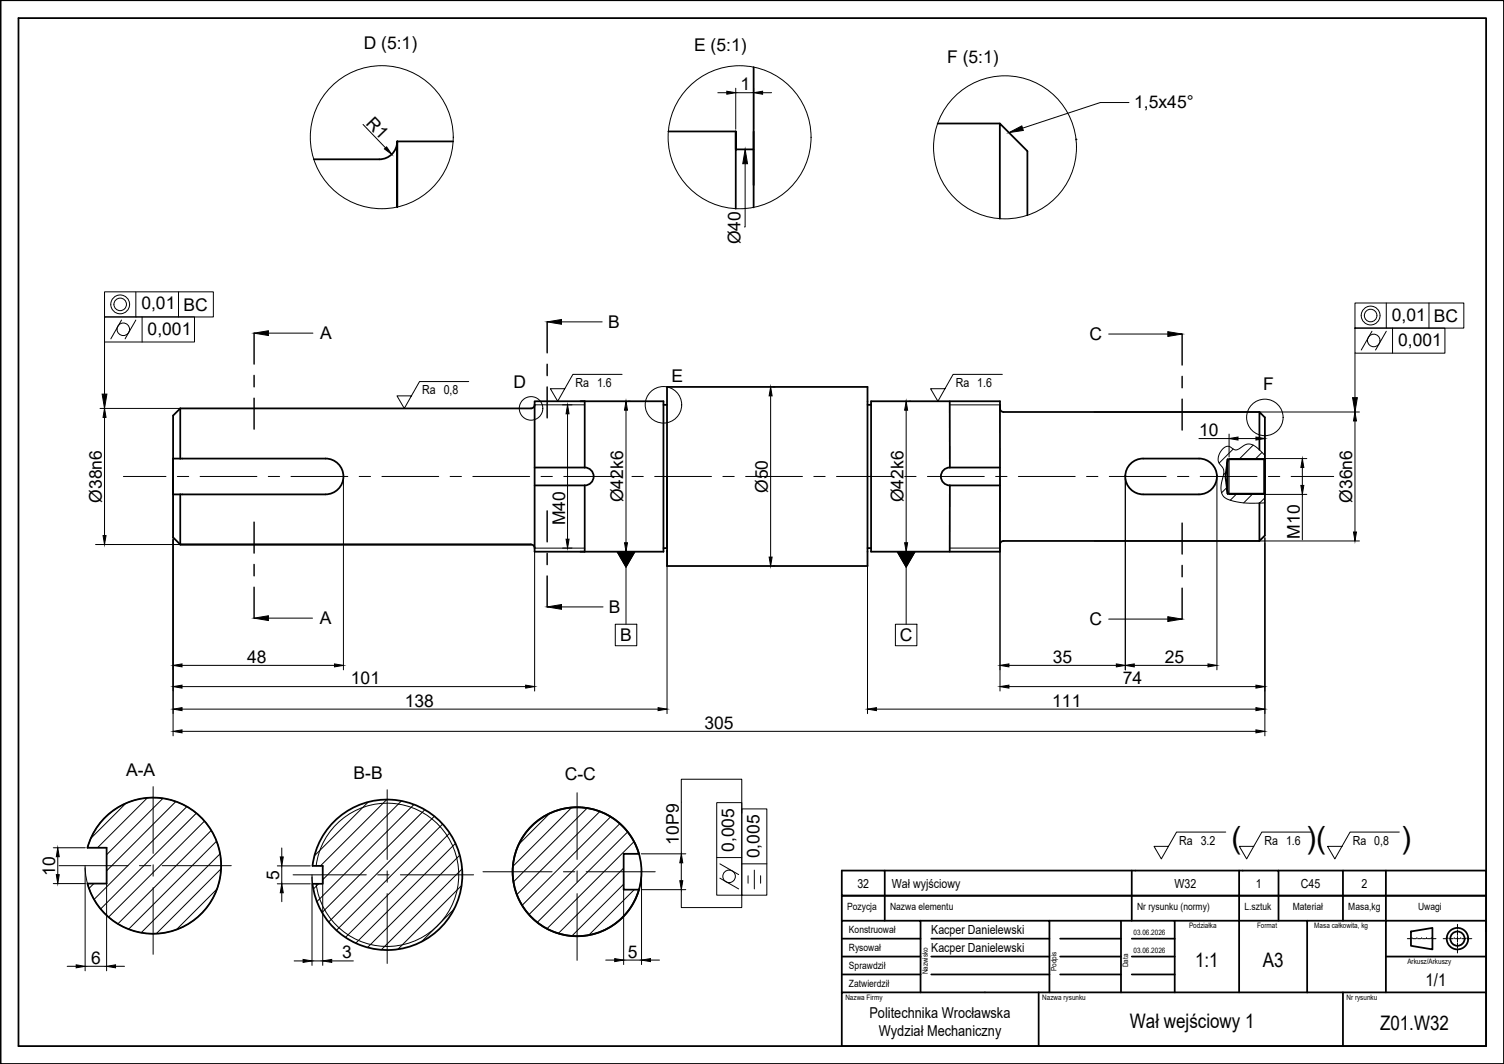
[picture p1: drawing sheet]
<svg xmlns="http://www.w3.org/2000/svg" width="420mm" height="297mm" viewBox="0 0 420 297" stroke-linecap="round" stroke-linejoin="round" font-family="sans-serif">
<!-- layer: chuda -->
<g fill="none" stroke="#000" stroke-width=".28">
<path d="M101.4 34.7l6.3 6.6M200.5 25.9h2.5M205.5 24.6v11.5M205.5 25.9h5M210.5 24.6v11.5M213 25.9h2.5M315.4 28.6h-8l-21.7 7.2M208.2 45.7v17.7h-.2M29.2 81.5h30.4v7h-30.4zM29.2 88.5h25.1v7h-25.1zM29.2 95.5v14.5M34 89.4l-3 5.2"/>
<path d="M38 81.5v7M38 89.4l-3.1 5.2M39.7 88.5v7M49.9 81.5v7M75 93h12.4M156.9 89.9h11.3M309.7 93.3h16.5M378.5 84.6h30.4v7h-30.4zM378.5 91.6h25.2v7h-25.2zM378.5 98.6v12.4M383.3 92.5l-3 5.2M387.3 84.6v7"/>
<path d="M387.3 92.5l-3 5.2M389 91.6v7M399.2 84.6v7M28 114h75.4M29.2 116.5v33M149.4 113h13.9M158.5 115.5v35M174.9 114.5v37M175.5 112h.6M215.3 110.5v45M215.9 108h.6M253.1 114.5v37"/>
<path d="M253.8 112h.6M265.4 113h13.9M305.7 115h74.1M378.5 117.5v31M48.4 133.6v71.8M95.9 133.6v53.4M279.4 133.6v59.3M314.4 133.6v53.4M334.9 122.4h8.5M340 133.6v53.4M342.5 131.9l-.7 .7M342.7 136.1l-1.4 1.5"/>
<path d="M343.4 128h10v10h-10zM343.4 121.2v6.4M344 128h21.1M344 138h21.1M344.5 125.4l-3.9 3.9M345.3 138l-1.6 1.7M345.9 122.4h5M349.8 138l-2.4 2.4M350.1 124.3l-3.8 3.7M352.6 126.3l-1.8 1.7M353.4 127.2l-1.6-1.7a3.4 3.4 0 0 0-4.3-1.1l-2.1 1.2-.6-.1-1-.7a1.86 1.86 0 0 0-2.7 1.1 3.2 3.2 0 0 0 .5 4.7l.1 .3a6.5 6.5 0 0 1-.5 3.9 3.5 3.5 0 0 0 2.2 4.8l4 .8h6M353.4 139l-1.5 1.5"/>
<path d="M353.4 121.2v6.4M363.8 130.5v5M363.8 138v12.7M26.7 152h76.7M149.4 153h13.9M149.4 153.6v39.3M172.4 154h5l-2.5 4.3zM174.9 158.3v16M175.5 154h.6M186.3 153.6v45.6M215.9 158h.6M242.3 154.6v44.6"/>
<path d="M250.6 154h5l-2.5 4.3zM253.1 158.3v16M253.8 154h.6M265.4 153h13.9M305.7 151h74.1M353.4 150.1v55.3M75 172.6h12.3M156.9 169.4h11.6M171.9 174.3h6v6h-6zM250.1 174.3h6v6h-6zM309.7 172.8h16.5M50.9 198h132.9"/>
<path d="M50.9 191.7h96M50.9 185.8h42.5M244.8 198h106.1M281.9 191.7h69M281.9 185.8h30M316.9 185.8h20.6M50.9 204.2h300M14.9 236.7h8.9M16.1 239.2v5M24.4 236.7a19 19 0 0 1 30.6-9.5 19 19 0 0 1-4.2 31.7 19 19 0 0 1-27-17.2M35.1 224.3l-9.7 9.7M41.2 222.7l-14 14"/>
<path d="M45.5 222.9l-15.7 15.7M49.1 223.8l-19.3 19.3M52.2 225.2l-25.9 25.9M54.9 227l-26.8 26.8M57.1 229.2l-26.8 26.8M59 231.8l-26.1 26.1M60.5 234.8l-24.6 24.6M61.5 238.3l-22 22.1M78.7 236.7v2.5M102.9 223.9l-15.1 15M108 223.2l-18.5 18.5M112.1 223.6l-21.9 22"/>
<path d="M115.6 224.6l-27.1 27.1M118.7 226.1l-28.7 28.6M121.3 227.9l-29.5 29.5M123.7 230.1l-29.7 29.6M125.6 232.6l-29.1 29.1M127.2 235.5l-27.8 27.8M128.4 238.7l-25.7 25.8M153.6 227.1l-8.7 8.6M159.7 225.4l-16.4 16.5M164 225.6l-20.6 20.6M167.6 226.5l-23.2 23.2M170.6 228l-24.7 24.7"/>
<path d="M173.2 229.9l-25.4 25.4M175.4 232.2l-25.3 25.3M177.1 234.9l-24.3 24.4M178.4 238.1l-.2 .3M179.1 238.4h12.5M200.2 224.1h7v25.8h-7zM200.2 239.4h7M207.2 227v-9.5h-16.9v20.9M207.2 225.8h7v24.1h-7zM14.9 246.7h8.9M23.8 242.3v28.7M26.2 246.7l-1.3 1.3"/>
<path d="M29.8 242.3v28.7M60.6 248.2l-11.3 11.3M61.8 242.6l-18.1 18.1M77.5 246.7h9.2M77.5 241.7h9.2M78.7 241.7v5M78.7 249.2v2.5M87.2 244.2l.1 2.5M87.2 244.9v24.6M88.3 241.7a20 20 0 0 1 30.6-14.4 20 20 0 0 1 0 33.8 20 20 0 0 1-30.6-14.4M89 246.7l-1.5 1.5M90.2 244.9v24.6"/>
<path d="M126.9 253.8l-9.2 9.1M128.9 247.2l-17.8 17.8M129.1 242.6l-22.6 22.6M174.2 255.9l-.5 .4M174.2 242.4l-18.2 18.2M174.2 246.8l-14.4 14.5M174.2 244v25.3M177.2 248.4l-12.7 12.7M179.1 248.4h12.5M179.2 243.4l-.2 2.8-.5 2.2M179.2 244v25.3M190.3 248.4v5h16.9v-3.5"/>
<path d="M190.3 240.9v5M201.1 245.2l5.3 3M201.1 241.2l5.3 3M207.2 241.2h7M209 244.5v2.1M210.7 242.9v5.3M212.5 244.5v2.1M18.8 269.8h2.5M23.8 269.8h6M32.3 269.8h2.5M82.2 268.3h2.5M87.2 268.3h3"/>
<path d="M92.7 268.3h6M169.2 268h2.5M174.2 268h5M181.7 268h2.5"/>
<circle cx="106.7" cy="38.3" r="20"/>
<circle cx="206.6" cy="38.3" r="20"/>
<circle cx="280.8" cy="41.1" r="20"/>
<circle cx="33.6" cy="85" r="2.63"/>
<circle cx="33.6" cy="85" r="1.75"/>
<circle cx="34.4" cy="91.9" r="1.75"/>
<circle cx="382.9" cy="88.1" r="2.63"/>
<circle cx="382.9" cy="88.1" r="1.75"/>
<circle cx="383.8" cy="95.1" r="1.75"/>
<circle cx="148.4" cy="114" r="3.3"/>
<circle cx="185.3" cy="113" r="5.1"/>
<circle cx="353.4" cy="116.5" r="5.1"/>
<circle cx="203.7" cy="244.7" r="1.75"/>
</g>
<g fill="none" stroke="#000" stroke-width=".28">
<path d="M34.5 133h11.9M49.5 133h3.2M55.9 133h15.9M74.9 133h3.2M81.3 133h15.9M100.3 133h3.2M106.7 133h15.9M125.7 133h3.2M132.1 133h15.9M151.1 133h3.2M157.5 133h15.9M176.5 133h3.2"/>
<path d="M182.9 133h15.9M201.9 133h3.2M208.3 133h15.9M227.3 133h3.2M233.7 133h15.9M252.7 133h3.2M259.1 133h15.9M278.1 133h3.2M284.5 133h15.9M303.5 133h3.2M309.9 133h15.9M328.9 133h3.2"/>
<path d="M335.3 133h15.9M354.3 133h3.2M360.7 133h11.9M42.8 219.6v18.6M108.2 220.5v19.5M161.2 221.3v18.6M16.5 241.7h19.3M39 241.7h3.1M42.8 241.4v3.2M42.8 247.8v18.6M45.3 241.7h19.3M81.9 244.2h20.4"/>
<path d="M105.5 244.2h3.2M108.2 243.1v3.2M108.2 249.5v19.5M111.9 244.2h20.4M134.9 243.4h19.3M157.4 243.4h3.2M161.2 243.1v3.2M161.2 249.5v18.6M163.8 243.4h19.2"/>
</g>
<!-- layer: gruba -->
<g fill="none" stroke="#000" stroke-width=".5">
<path d="M.2 .1h420v296.9h-420zM5.2 5.1h410v286.9h-410zM210.5 18.8v39.1M126.6 39.5h-15.6v18.3v-18.3a5 5 0 0 1-5 5h-18.3M186.7 36.7h18.8M261.9 34.5h17.4M300.6 38.9h.1M210.5 41.7h-5v-5v21.6M287 60.1v-17.9l-7.7-7.7v26.5M50.4 114l-2 2v34l2 2M50.4 114h98M50.4 114v14"/>
<path d="M149.4 113v-1h35.9v41M149.4 113v41h35.9v-1h1M149.4 113a1 1 0 0 1-1 1M162.1 112h1.2v18.5M185.3 113h1M186.3 108h56v50h-56zM242.3 113h1v-1h36.1v42h-36.1v-41M265.3 112l.1 18.5M279.3 114a1 1 0 0 0 1 1h71.5M48.4 128h42.5a5 5 0 0 1 5 5 5 5 0 0 1-5 5h-42.5zM50.4 138v14M149.4 130.5h13.9"/>
<path d="M149.4 135.5h13.9M163.3 130.5a2.5 2.5 0 0 1 2.5 2.5 2.5 2.5 0 0 1-2.5 2.5M163.3 135.5v18.5M265.4 130.5a2.5 2.5 0 0 0-2.6 2.5 2.5 2.5 0 0 0 2.6 2.5M265.4 130.5h13.9M265.4 135.5h13.9M265.4 135.5l-.1 18.5M315.5 129.8a5 5 0 0 1 3.9-1.8h15.6a5 5 0 0 1 5 5 5 5 0 0 1-5 5h-15.6a5 5 0 0 1-4.6-2.9 5 5 0 0 1 .7-5.3zM343 128.2v9.6l-.7-4.8zM343 128.2h10.2M343 137.8h10.2M351.8 125.6v-10.6l1.6 1.5v21.5l-.2-.2v-9.6l.2-.2"/>
<path d="M353.4 133v16.5l-1.6 1.5v-10.6M50.4 152h98a1 1 0 0 1 1 1M242.3 153h1M351.8 151h-71.5a1 1 0 0 0-1 1M29.2 228.3a19 19 0 0 1 29.1 2.4 19 19 0 0 1-7.4 28.1 19 19 0 0 1-26.5-12.1h5.4v-10h-5.4a18.9 18.9 0 0 1 4.8-8.4zM93.4 229.3a21 21 0 0 1 32.6 3.8 21 21 0 0 1-10.9 30.9 21 21 0 0 1-27.8-17.3h2.9v-5h-2.9a20.9 20.9 0 0 1 6.1-12.4zM148.7 230.4a18 18 0 0 1 29.8 8h-4.3v10h4.3a18 18 0 0 1-26.6 10.4 18 18 0 0 1-3.2-28.4z"/>
<circle cx="161.2" cy="243.4" r="18"/>
</g>
<g fill="#000">
<circle cx="314.4" cy="133" r=".25"/>
<circle cx="340" cy="133" r=".25"/>
<circle cx="186.4" cy="154" r=".25"/>
</g>
<!-- layer: Linia gruba -->
<g fill="none" stroke="#000" stroke-width=".5">
<path d="M247.2 243h110v14M257.2 257h36v20M293.2 257h20v20M313.2 257h15v20M316.2 243v14M328.2 257h18v20M346.2 243v14h19v20M357.2 243h18v14M375.2 243h40v7M387.2 243v14h-22M415.2 250h-180v7M415.2 250h-180v-7h12v14"/>
<path d="M415.2 250v10.1M235.2 277h180v15h-180zM235.2 277v-20h22v20M235.2 267h22M235.2 272h22M235.2 262.1h22M260.2 267h33M260.2 272h33M260.2 262.1h33M290.2 277v15M296.2 267h17M296.2 272h17"/>
<path d="M296.2 262.1h17M316.2 267h12M316.2 272h12M316.2 262.1h12M375.2 277v15M387.2 277v-20h28v20M387.2 267h28M394.2 260.1l6-1.1v6l-6-1z"/>
<circle cx="407.2" cy="262" r="3"/>
<circle cx="407.2" cy="262" r="2"/>
</g>
<!-- layer: Osie -->
<g fill="none" stroke="#000" stroke-width=".28">
<path d="M407.2 259.3h.1M407.2 258v1M407.2 259.6v1.2M393.2 262.1h1M394.5 262.1h.1M394.7 262.1h.9M395.8 262.1h.1M396 262.1h.9M397.2 262.1h.1M397.4 262.1h.9M398.5 262.1h.1M398.7 262.1h.9"/>
<path d="M399.9 262.1h.1M400.1 262.1h1.1M403.2 262.1h1M404.5 262.1h.1M404.8 262.1h1.2M406.3 262.1h.1M406.6 262.1h1.2M407.2 261.1h.1M407.2 262.9h.1M407.2 264.7h.1M407.2 261.4v1.2M407.2 263.2v1.2"/>
<path d="M407.2 265v1M408.1 262.1h.1M408.4 262.1h1.2M409.9 262.1h.1M410.2 262.1h1"/>
</g>
<!-- layer: Wymiary -->
<path d="M130.9 106.5h-13.7l-4.3 7.5-2-3.5h4M173.8 104.5h-13.8l-4.2 7.5-2-3.5h4M280 104.5h-13.7l-4.3 7.5-2-3.5h4M342.4 232.3h-13.7l-4.3 7.5-2-3.5h4M366.3 232.3h-13.8l-4.2 7.5-2.1-3.5h4M390.9 232.3h-13.7l-4.3 7.5-2-3.5h4" fill="none" stroke="#000" stroke-width=".28"/>
<!-- layer: chuda -->
<g fill="#000" stroke="#000" stroke-width=".28">
<path d="M203 25.5l2.5 .4-2.5 .4zM210.5 25.9l2.5-.4v.8zM281.9 37l3.6-1.9 .4 1.3zM107.4 41.6l.6-.6 1.4 2.1zM208.2 41.7l.6 4h-1.3zM71 93l4-.7v1.4zM152.9 89.9l4-.7v1.3zM326.2 92.6l4 .7-4 .6zM29.2 114l.4 2.5h-.8zM28.5 110h1.4l-.7 4zM158.5 113l.5 2.5h-.9zM174.9 112l.4 2.5h-.8z"/>
<path d="M215.3 108l.4 2.5h-.8zM253.1 112l.5 2.5h-.9zM378.5 115l.4 2.5h-.8zM377.9 111h1.3l-.7 4zM343.4 122.4l2.5-.4v.8zM350.9 122l2.5 .4-2.5 .4zM363.8 128l.4 2.5h-.8zM363.4 135.5h.8l-.4 2.5zM28.8 149.5h.8l-.4 2.5zM158.1 150.5h.9l-.5 2.5zM172.4 154h5l-2.5 4.3zM174.5 151.5h.8l-.4 2.5z"/>
<path d="M214.9 155.5h.8l-.4 2.5zM250.6 154h5l-2.5 4.3zM252.7 151.5h.9l-.5 2.5zM378.1 148.5h.8l-.4 2.5zM71 172.6l4-.7v1.3zM152.9 169.4l4-.6v1.3zM326.2 172.2l4 .6-4 .7zM48.4 198l2.5-.4v.8zM48.4 191.7l2.5-.4v.8zM48.4 185.8l2.5-.5v.9zM93.4 185.3l2.5 .5-2.5 .4zM146.9 191.3l2.5 .4-2.5 .4z"/>
<path d="M183.8 197.6l2.5 .4-2.5 .4zM242.3 198l2.5-.4v.8zM279.4 191.7l2.5-.4v.8zM279.4 185.8l2.5-.5v.9zM311.9 185.3l2.5 .5-2.5 .4zM314.4 185.8l2.5-.5v.9zM337.5 185.3l2.5 .5-2.5 .4zM350.9 197.6l2.5 .4-2.5 .4zM350.9 191.3l2.5 .4-2.5 .4zM48.4 204.2l2.5-.4v.8zM350.9 203.8l2.5 .4-2.5 .4zM16.1 236.7l.5 2.5h-.9z"/>
<path d="M78.3 239.2h.8l-.4 2.5zM15.7 244.2h.9l-.5 2.5zM78.7 246.7l.4 2.5h-.8zM189.9 245.9h.8l-.4 2.5zM190.3 238.4l.4 2.5h-.8zM21.3 269.4l2.5 .4-2.5 .4zM29.8 269.8l2.5-.4v.8zM84.7 267.8l2.5 .5-2.5 .4zM90.2 268.3l2.5-.5v.9zM171.7 267.6l2.5 .4-2.5 .5zM179.2 268l2.5-.4v.9z"/>
</g>
<!-- layer: przekroj -->
<g fill="none" stroke="#000" stroke-width=".4">
<path d="M71 93v8.6M152.9 89.9v8.6M330.2 93.3v8.6M71 104.8v3.2M71 111.2v8.6M152.9 101.7v3.2M152.9 108v8.7M330.2 105.1v3.2M330.2 111.4v8.7M71 145.8v8.6M71 157.6v3.2M152.9 142.6v8.7"/>
<path d="M152.9 154.4v3.2M330.2 146v8.7M330.2 157.8v3.2M71 163.9v8.7M152.9 160.8v8.6M330.2 164.2v8.6"/>
</g>
<g font-size="8.4">
<text x="344.1" y="236.7">(</text>
<text x="364.9" y="236.7">)(</text>
<text x="391.5" y="236.7">)</text>
</g>
<g font-size="5.6">
<text x="333.9" y="270.1">1:1</text>
<text x="352.8" y="270">A3</text>
<text x="315.6" y="287">Wał wejściowy 1</text>
<text x="385.5" y="287.5">Z01.W32</text>
</g>
<g font-size="4.9">
<text x="101.6" y="13.7">D (5:1)</text>
<text x="193.9" y="14.4">E (5:1)</text>
<text x="264.6" y="17.5">F (5:1)</text>
<text x="206.9" y="25.3">1</text>
<text x="102" y="34.5" transform="rotate(46 102 34.5)">R1</text>
<text x="316.9" y="30">1,5x45°</text>
<text x="206.9" y="68.2" transform="rotate(-90 206.9 68.2)">Ø40</text>
<text x="39.5" y="86.4">0,01</text>
<text x="51.3" y="86.7">BC</text>
<text x="388.8" y="89.5">0,01</text>
<text x="400.6" y="89.8">BC</text>
<text x="41.2" y="93.4">0,001</text>
<text x="89.4" y="94.7">A</text>
<text x="169.9" y="91.6">B</text>
<text x="304.4" y="95">C</text>
<text x="390.6" y="96.5">0,001</text>
<text x="187.6" y="106.6">E</text>
<text x="143.4" y="108.2">D</text>
<text x="352.9" y="108.9">F</text>
<text x="335" y="121.7">10</text>
<text x="214.5" y="137.6" transform="rotate(-90 214.5 137.6)">Ø50</text>
<text x="28.4" y="140.3" transform="rotate(-90 28.4 140.3)">Ø38n6</text>
<text x="174.1" y="140.2" transform="rotate(-90 174.1 140.2)">Ø42k6</text>
<text x="252.4" y="140.2" transform="rotate(-90 252.4 140.2)">Ø42k6</text>
<text x="377.8" y="140.3" transform="rotate(-90 377.8 140.3)">Ø36n6</text>
<text x="157.9" y="146.7" transform="rotate(-90 157.9 146.7)">M40</text>
<text x="363.1" y="150.4" transform="rotate(-90 363.1 150.4)">M10</text>
<text x="170.1" y="171.2">B</text>
<text x="89.3" y="174.3">A</text>
<text x="173.2" y="178.9">B</text>
<text x="251.3" y="179">C</text>
<text x="304.4" y="174.6">C</text>
<text x="69.1" y="185.1">48</text>
<text x="294.1" y="185.1">35</text>
<text x="325.4" y="185.1">25</text>
<text x="98" y="191">101</text>
<text x="313.6" y="191.1">74</text>
<text x="113.1" y="197.3">138</text>
<text x="294" y="197.3">111</text>
<text x="196.8" y="203.5">305</text>
<text x="35.2" y="216.7">A-A</text>
<text x="98.8" y="217.5">B-B</text>
<text x="157.8" y="217.8">C-C</text>
<text x="189.6" y="235.8" transform="rotate(-90 189.6 235.8)">10P9</text>
<text x="205.1" y="237.9" transform="rotate(-90 205.1 237.9)">0,005</text>
<text x="212.1" y="239.6" transform="rotate(-90 212.1 239.6)">0,005</text>
<text x="15.5" y="244.5" transform="rotate(-90 15.5 244.5)">10</text>
<text x="78" y="245.6" transform="rotate(-90 78 245.6)">5</text>
<text x="25.4" y="269.1">6</text>
<text x="95.6" y="267.6">3</text>
<text x="175.4" y="267.3">5</text>
<text x="398.3" y="275.3">1/1</text>
</g>
<g font-size="4.2">
<text x="242.9" y="284.1">Politechnika Wrocławska</text>
<text x="245.5" y="289.1">Wydział Mechaniczny</text>
</g>
<g font-size="3.5">
<text x="118" y="110">Ra 0,8</text>
<text x="160.8" y="108">Ra 1.6</text>
<text x="267" y="108">Ra 1.6</text>
<text x="329.4" y="235.8">Ra 3.2</text>
<text x="353.3" y="235.8">Ra 1.6</text>
<text x="377.9" y="235.8">Ra 0,8</text>
<text x="239.5" y="247.8">32</text>
<text x="249.2" y="247.8">Wał wyjściowy</text>
<text x="328.1" y="247.8">W32</text>
<text x="350.8" y="247.8">1</text>
<text x="363.4" y="247.8">C45</text>
<text x="380.3" y="247.8">2</text>
<text x="260.2" y="260.8">Kacper Danielewski</text>
<text x="260.2" y="265.8">Kacper Danielewski</text>
</g>
<g font-size="2.8">
<text x="236.7" y="254">Pozycja</text>
<text x="248.7" y="254">Nazwa elementu</text>
<text x="317.7" y="254">Nr rysunku (normy)</text>
<text x="347.7" y="254">L.sztuk</text>
<text x="361.2" y="254">Materiał</text>
<text x="376.7" y="254">Masa,kg</text>
<text x="396.2" y="254">Uwagi</text>
<text x="237.2" y="260.5">Konstruował</text>
<text x="237.2" y="265.5">Rysował</text>
<text x="237.2" y="270.5">Sprawdził</text>
<text x="237.2" y="275.5">Zatwierdził</text>
</g>
<g font-size="2.1">
<text x="316.7" y="261">03.06.2026</text>
<text x="332.2" y="259">Podziałka</text>
<text x="351.2" y="259">Format</text>
<text x="367.2" y="259">Masa całkowita, kg</text>
<text x="316.7" y="266">03.06.2026</text>
<text x="393.2" y="269">Arkusz/Arkuszy</text>
<text x="259.2" y="272" transform="rotate(-90 259.2 272)">Nazwisko</text>
<text x="295.2" y="271" transform="rotate(-90 295.2 271)">Podpis</text>
<text x="315.2" y="270" transform="rotate(-90 315.2 270)">Data</text>
<text x="236.2" y="279">Nazwa Firmy</text>
<text x="291.2" y="279">Nazwa rysunku</text>
<text x="376.2" y="279">Nr rysunku</text>
</g>
</svg>
